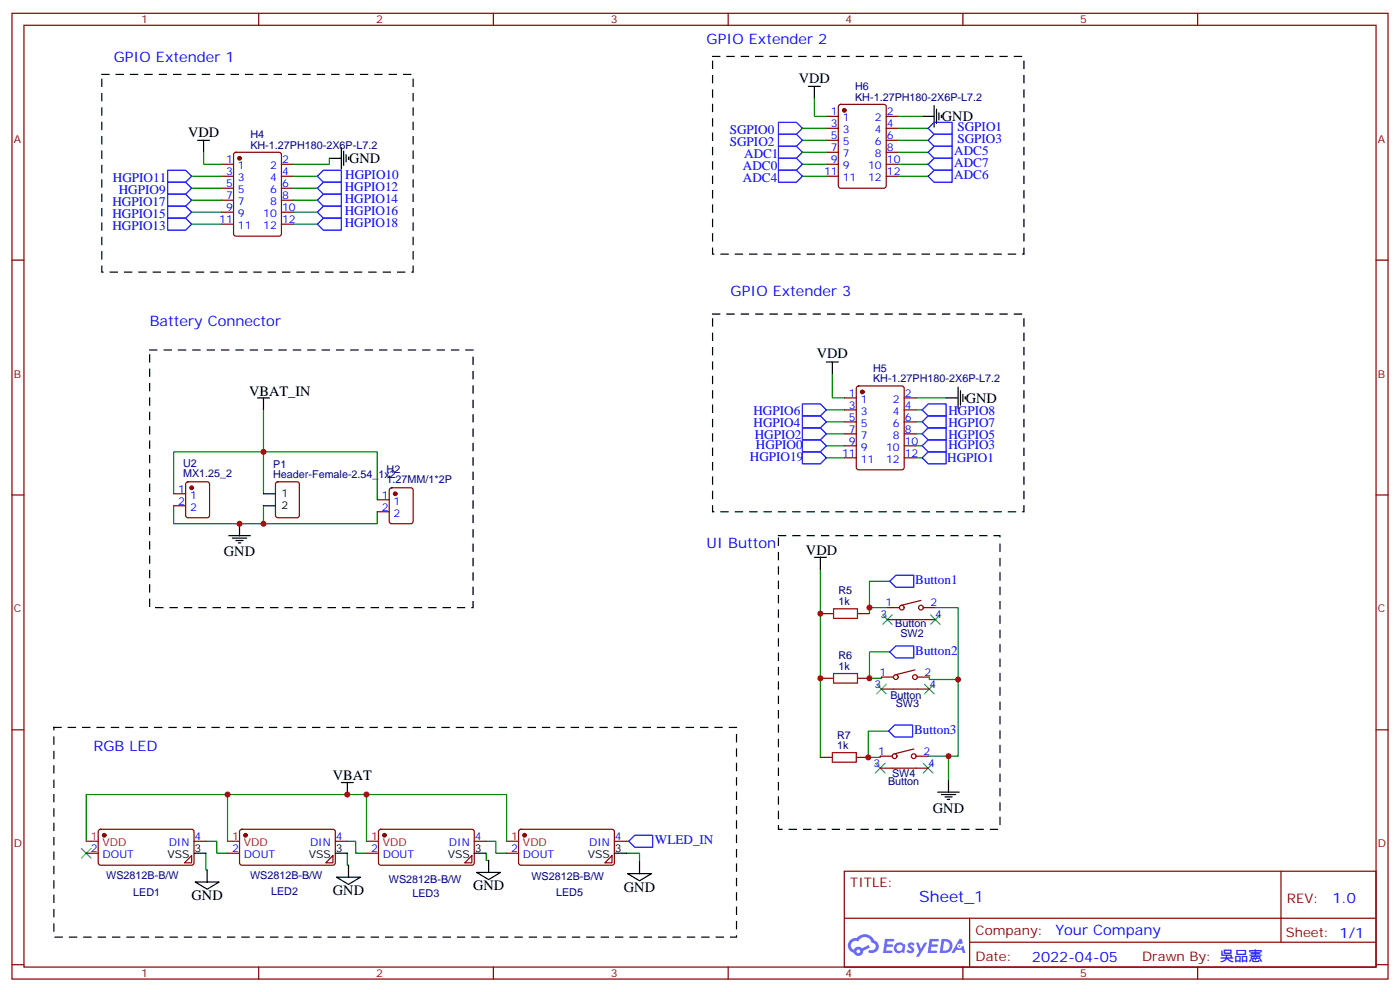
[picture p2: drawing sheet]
<svg xmlns="http://www.w3.org/2000/svg" width="412mm" height="292mm" viewBox="0 0 412 292" stroke-linecap="round" stroke-linejoin="round" font-family="sans-serif">
<g fill="none" stroke="#870000" stroke-width=".35">
<path d="M3.5 3.9h405.4v284.4h-405.4zM7.1 7.4h398.2v277.3h-398.2zM76.2 3.9v3.5M145.3 3.9v3.5M214.5 3.9v3.5M283.6 3.9v3.5M352.8 3.9v3.5M3.5 76.6h3.6M405.3 76.6h3.6M3.5 145.7h3.6M405.3 145.7h3.6M3.5 214.9h3.6"/>
<path d="M405.3 214.9h3.6M248.7 256.5h156.6v28.2h-156.6zM377.3 256.5v20.9M248.7 270.4h156.5M285.6 277.4h119.6M285.6 270.4v14.1M3.5 284h3.6M76.2 284.7v3.6M145.3 284.7v3.6M214.5 284.7v3.6M283.6 284.7v3.6M352.8 284.7v3.6"/>
<path d="M405.3 284h3.6"/>
</g>
<g fill="#5487ff">
<path d="M267.7 277.7a1.22 1.22 0 0 1 1.7 .2l-.4 .6a.47 .47 0 0 0-.3-.4 .47 .47 0 0 0-.5 .2l.1 .2a1.14 1.14 0 0 1 .8 1.8 1.14 1.14 0 0 1-1.9 0l-.2-.2 .5-.6 .7 .5a.29 .29 0 0 0 .3-.3 .29 .29 0 0 0-.2-.3 1.04 1.04 0 0 1-.6-1.7z"/>
<path d="M260.7 276.4h2.4l.3 .2-.2 .5-1.8 .1-.1 .8h1.5l.3 .4-.3 .4h-1.6l-.2 1.1h1.7l.2 .3-.2 .3-2.6 .1z"/>
<path d="M273.8 276.4h2.4l.3 .2-.1 .5-1.8 .1-.2 .8h1.6l.3 .4-.4 .4h-1.6l-.1 1.1h1.7l.2 .3-.2 .3-2.6 .1z"/>
<path d="M282.6 276.4h.7l.3 1.3-.6 .3a.69 .69 0 0 0-1 .3 .69 .69 0 0 0 .4 .9 .69 .69 0 0 0 .9-.6l.5-.2 .6 2.2h-.8l-.2-.9h-1.8l-.5 .9h-.8z"/>
<path d="M269.8 277.5h.8l.6 1.8 1.1-1.8h.9l-2.6 4.2h-.8l.9-1.5z"/>
<path d="M277.4 276.4l-.6 4.2h1.3a2.11 2.11 0 0 0 2.5-2.1 2.11 2.11 0 0 0-2.5-2.1zM278.1 277.2a1.39 1.39 0 0 1 1.7 1.4 1.39 1.39 0 0 1-1.8 1.3h-.3z"/>
<path d="M263.7 278.1a1.54 1.54 0 0 0-.1 2.1 1.54 1.54 0 0 0 2.2 .1l.6 .3 .3-2.3-.2-.3h-.4a1.49 1.49 0 0 0-2.4 .1zM264 279.1a.94 .94 0 0 1 1.8 0 .94 .94 0 0 1-1.8 0z"/>
<path d="M250.4 276.8a2.18 2.18 0 0 0 1.1 3.7 1.44 1.44 0 0 0 1.6 .9 1.44 1.44 0 0 0 1.2-1.4l2-1-.5-.8-1.9 1a1.47 1.47 0 0 0-2.4 .4 1.39 1.39 0 0 1-.7-1.9 1.39 1.39 0 0 1 2-.5 2.12 2.12 0 0 1 2.2-1.3 2.12 2.12 0 0 1 1.9 1.7 1.14 1.14 0 0 1 1.1 1.4 1.14 1.14 0 0 1-1.7 .7 .43 .43 0 0 0-.5 .4 .43 .43 0 0 0 .4 .5 1.98 1.98 0 0 0 2.5-1.2 1.98 1.98 0 0 0-1.2-2.6 3.1 3.1 0 0 0-5.3-.6l-.9 .1zM252.3 280.1a.55 .55 0 0 1 1.1 0 .55 .55 0 0 1-1.1 0z"/>
<circle cx="282.6" cy="278.5" r=".26"/>
</g>
<g fill="none" stroke="#000" stroke-width=".35">
<path d="M238.1 25.4h3.6M239.9 25.4v3.6M271.6 34.3h3.6M275.2 31.1v6.3M275.9 32.1v4.3M276.6 33.2v2.1M277.3 33.9v.7M58.2 41.3h3.5M60 41.3v3.5M97 46.6h3.5M100.5 43.4v6.4M101.2 44.5v4.2"/>
<path d="M102 45.5v2.2M102.7 46.2v.8M75.8 117.2h3.6M77.6 117.2v3.5M243.4 106.6h3.5M245.2 106.6v3.5M278.7 117.2h3.5M282.2 114v6.3M282.9 115v4.3M283.6 116.1v2.1M284.3 116.8v.7M67.4 157.7h6.3"/>
<path d="M68.4 158.4h4.3M69.5 159.1h2.1M70.2 159.8h.7M70.6 154.2v3.5M77.6 145.4h3.5M77.6 148.9h3.5M239.9 164.1h3.5M241.7 164.1v3.5M100.5 230.4h3.6M102.3 230.4v3.5M276.2 233.2h6.4M277.3 233.9h4.2"/>
<path d="M278.3 234.6h2.2M279 235.3h.8M279.4 229.7v3.5M57.1 251.2h3.6M57.5 259.7h7.1l-3.6 2.1zM61 256.2v3.5M98.8 251.2h3.5M99.1 258.3h7.1l-3.5 2.1zM102.7 254.7v3.6M139.7 251.2h3.5M140.4 256.9h7.1l-3.6 2.1zM143.9 253.3v3.6"/>
<path d="M181 251.2h3.5M184.9 257.2h7l-3.5 2.1zM188.4 253.7v3.5"/>
</g>
<g fill="none" stroke="#008700" stroke-width=".35">
<path d="M236.4 37.8h7M239.9 29v5.3h3.5M264.6 37.8h8.8M264.6 34.3h7M56.4 58.9h8.9M56.4 51.9h8.9M56.4 55.4h8.9M60 44.8v3.6h5.3M86.4 58.9h7.1M86.4 51.9h7.1M86.4 55.4h7.1M97 46.6v1.8h-10.6"/>
<path d="M236.4 51.9h7M236.4 48.4h7M236.4 41.3h7M236.4 44.8h7M264.6 51.9h8.8M264.6 48.4h8.8M264.6 41.3h8.8M264.6 44.8h8.8M56.4 66h8.9M56.4 62.5h8.9M86.4 66h7.1M86.4 62.5h7.1"/>
<path d="M245.2 110.1v7.1h3.5M269.9 117.2h8.8M77.6 120.7v12.3h33.5v14.1M243.4 120.7h5.3M243.4 124.2h5.3M243.4 127.7h5.3M243.4 134.8h5.3M243.4 131.3h5.3M269.9 120.7h1.7M269.9 124.2h1.7M269.9 127.7h1.7M269.9 134.8h1.7"/>
<path d="M269.9 131.3h1.7M51.2 148.9v5.3h26.4v-5.3M51.2 145.4v-12.4h26.4v12.4M111.1 150.7v3.5h-33.5M241.7 167.6v13.1h.3M256.1 178.9h5.3M262.1 171.1h-6v9.6M275.5 178.9h6.7v21.2h-8.4v-.7M241.7 199.7v23.3M241.7 180.7v19h.3M262.1 191.9h-6v7.8h3.5v-.3M261.8 215.2h-6v7.8h3.5v-.4"/>
<path d="M282.2 200.1v22.5h-2.8M67 233.9v13.8M107.9 233.9h41.3v13.8M273.4 222.6h6v7.1M25.4 247.7v-13.8h82.5v13.8M60.7 251.2v5h.3M60.7 247.7h3.2v3.5h3.1M102.3 251.2v3.5h.4M102.3 247.7h2.5v3.5h3.1M143.2 251.2v2.1h.7M143.2 247.7h2.8v3.5h3.2M184.5 251.2h3.9v2.5"/>
<path d="M184.5 247.7h.7"/>
</g>
<g fill="none" stroke="#870000" stroke-width=".35">
<path d="M243.4 34.3h3.5M243.4 37.8h3.5M247.2 30.9l.4-.2h12.7l.7 .5 .1 23.5-.5 .7h-13l-.6-.4-.1-23.6zM261.1 34.3h3.5M261.1 37.8h3.5M65.3 48.4h3.5M65.3 51.9h3.5M65.3 55.4h3.5M65.3 58.9h3.5M69 45l.5-.2h12.7l.6 .5 .1 23.5-.5 .7h-12.9l-.7-.4v-23.6zM82.9 48.4h3.5M82.9 51.9h3.5"/>
<path d="M82.9 55.4h3.5M82.9 58.9h3.5M243.4 48.4h3.5M243.4 51.9h3.5M243.4 41.3h3.5M243.4 44.8h3.5M261.1 48.4h3.5M261.1 51.9h3.5M261.1 41.3h3.5M261.1 44.8h3.5M65.3 66h3.5M65.3 62.5h3.5"/>
<path d="M82.9 66h3.5M82.9 62.5h3.5M248.7 117.2h3.5M252.5 113.8l.4-.2h12.7l.7 .5v23.5l-.4 .7h-13l-.6-.4-.1-23.6zM266.3 117.2h3.6M248.7 134.8h3.5M248.7 120.7h3.5M248.7 131.3h3.5M248.7 124.2h3.5M248.7 127.7h3.5M266.3 134.8h3.6M266.3 120.7h3.6"/>
<path d="M266.3 131.3h3.6M266.3 124.2h3.6M266.3 127.7h3.6M51.2 145.4h3.5M51.2 148.9h3.5M54.9 142.1l.5-.2h5.6l.7 .4v9.4l-.4 .7h-5.9l-.7-.4v-9.4zM81.4 142.1l.4-.2h5.7l.6 .4 .1 9.4-.5 .7h-5.9l-.6-.4-.1-9.4zM111.1 147.1h3.6M111.1 150.7h3.6M114.9 143.8l.5-.2h5.6l.7 .4v9.5l-.5 .6-5.8 .1-.7-.5v-9.4zM261.4 178.9h3.5M271.3 176.8l-5.7 1.4"/>
<path d="M272 178.9h3.5M242 199.7h3.5M242 180.7h3.5M252.6 199.7h3.5M252.6 180.7h3.5M259.6 199.4h3.6M261.4 182.4h14.1M269.5 197.2l-5.6 1.4M270.2 199.4h3.6M259.6 202.9h14.2M241.7 223h3.5M252.2 223h3.6"/>
<path d="M259.3 226.2h14.1M259.3 222.6h3.5M269.2 220.5l-5.7 1.4M269.9 222.6h3.5M25.4 251.2h3.5M29.2 244.4l.4-.2h27.1l.4 .7v9.4l-.7 .4h-27l-.5-.7v-9.1zM56.4 251.9v2.1h-2.1zM57.1 247.7h3.6M67 251.2h3.6M70.8 244.4l.5-.2h27l.5 .7-.1 9.4-.6 .4h-27.1l-.4-.7v-9.1zM98.1 251.9v2.1h-2.1zM98.8 247.7h3.5"/>
<path d="M107.9 251.2h3.6M111.7 244.4l.5-.2h27.1l.4 .7-.1 9.4-.6 .4h-27.1l-.4-.7v-9.1zM139 251.9v2.1h-2.1zM139.7 247.7h3.5M149.2 251.2h3.6M153 244.4l.5-.2h27l.5 .7-.1 9.4-.6 .4h-27.1l-.4-.7v-9.1zM180.3 251.9v2.1h-2.1zM181 247.7h3.5"/>
<circle cx="265.6" cy="178.9" r=".71"/>
<circle cx="271.3" cy="178.9" r=".71"/>
<circle cx="263.9" cy="199.4" r=".71"/>
<circle cx="269.5" cy="199.4" r=".71"/>
<circle cx="263.5" cy="222.6" r=".71"/>
<circle cx="269.2" cy="222.6" r=".71"/>
</g>
<g fill="#870000" stroke="#870000" stroke-width=".35">
<circle cx="56.4" cy="143.6" r=".53"/>
<circle cx="116.4" cy="145.4" r=".53"/>
<circle cx="154.5" cy="245.9" r=".53"/>
<circle cx="113.2" cy="245.9" r=".53"/>
<circle cx="30.7" cy="245.9" r=".53"/>
<circle cx="72.3" cy="245.9" r=".53"/>
<circle cx="70.6" cy="46.6" r=".53"/>
<circle cx="254" cy="115.4" r=".53"/>
<circle cx="248.7" cy="32.5" r=".53"/>
</g>
<g fill="none" stroke="#00f" stroke-width=".35">
<path d="M229.3 36h5.3l1.8 1.8-1.8 1.7h-5.3zM229.3 39.5h5.3l1.8 1.8-1.8 1.8h-5.3zM275.2 36h5.3v3.5h-5.3l-1.8-1.7zM49.4 50.1h5.3l1.7 1.8-1.7 1.8h-5.3zM49.4 53.7h5.3l1.7 1.7-1.7 1.8h-5.3zM49.4 57.2h5.3l1.7 1.7-1.7 1.8h-5.3zM93.5 51.9l1.7-1.8h5.3v3.6h-5.3zM93.5 55.4l1.7-1.7h5.3v3.5h-5.3zM93.5 58.9l1.7-1.7h5.3v3.5h-5.3zM229.3 43.1h5.3l1.8 1.7-1.8 1.8h-5.3zM229.3 50.1h5.3l1.8 1.8-1.8 1.8h-5.3zM229.3 46.6h5.3l1.8 1.8-1.8 1.7h-5.3z"/>
<path d="M273.4 51.9l1.8-1.8h5.3v3.6h-5.3zM273.4 41.3l1.8-1.8h5.3v3.6h-5.3zM275.2 46.6h5.3v3.5h-5.3l-1.8-1.7zM275.2 43.1h5.3v3.5h-5.3l-1.8-1.8zM49.4 60.7h5.3l1.7 1.8-1.7 1.7h-5.3zM49.4 64.2h5.3l1.7 1.8-1.7 1.8h-5.3zM93.5 62.5l1.7-1.8h5.3v3.5h-5.3zM93.5 66l1.7-1.8h5.3v3.6h-5.3zM236.4 118.9h5.3l1.7 1.8-1.7 1.7h-5.3zM236.4 133h5.3l1.7 1.8-1.7 1.8h-5.3zM236.4 129.5h5.3l1.7 1.8-1.7 1.7h-5.3zM236.4 122.4h5.3l1.7 1.8-1.7 1.8h-5.3z"/>
<path d="M236.4 126h5.3l1.7 1.7-1.7 1.8h-5.3zM271.6 134.8l1.8-1.8h5.3v3.6h-5.3zM271.6 120.7l1.8-1.8h5.3v3.5h-5.3zM271.6 127.7l1.8-1.7h5.3v3.5h-5.3zM271.6 131.3l1.8-1.8h5.3v3.5h-5.3zM273.4 122.4h5.3v3.6h-5.3l-1.8-1.8zM263.9 169.4h5.3v3.5h-5.3l-1.8-1.8zM262.1 191.9l1.8-1.7h5.3v3.5h-5.3zM261.8 215.2l1.7-1.7h5.3v3.5h-5.3zM185.2 247.7l1.8-1.8h5.3v3.5h-5.3z"/>
</g>
<g fill="none" stroke="#3c3" stroke-width=".35">
<path d="M260 181l2.8 2.8M262.8 181l-2.8 2.8M274.1 181l2.8 2.8M276.9 181l-2.8 2.8M258.2 201.5l2.9 2.8M261.1 201.5l-2.9 2.8M272.3 201.5l2.9 2.8M275.2 201.5l-2.9 2.8M257.9 224.8l2.8 2.8M260.7 224.8l-2.8 2.8M272 224.8l2.8 2.8M274.8 224.8l-2.8 2.8"/>
<path d="M24 249.8l2.8 2.8M26.8 249.8l-2.8 2.8"/>
</g>
<path d="M25.4 247.7h3.5M67 247.7h3.6M107.9 247.7h3.6M149.2 247.7h3.6" fill="none" stroke="#f00" stroke-width=".35"/>
<path d="M245.5 179.2h7.1v2.9h-7.1zM245.5 198.3h7.1v2.8h-7.1zM245.2 221.6h7v2.8h-7z" fill="none" stroke="#a10000" stroke-width=".35"/>
<path d="M209.9 16.6h91.7v58.2h-91.7v-58.2M30 21.9h91.7v58.2h-91.7v-58.2M209.9 92.5h91.7v58.2h-91.7v-58.2M44.1 103h95.2v75.9h-95.2v-75.9M229.3 157.7h65.3v86.5h-65.3v-86.5M15.9 214.2h201.1v61.7h-201.1v-61.7" fill="none" stroke="#000" stroke-width=".35" stroke-dasharray="2.1 2.1"/>
<g fill="#c00">
<circle cx="70.6" cy="154.2" r=".88"/>
<circle cx="77.6" cy="154.2" r=".88"/>
<circle cx="77.6" cy="133" r=".88"/>
<circle cx="108" cy="233.9" r=".88"/>
<circle cx="102.3" cy="233.9" r=".88"/>
<circle cx="67" cy="233.9" r=".88"/>
<circle cx="256.1" cy="199.7" r=".88"/>
<circle cx="255.8" cy="223" r=".88"/>
<circle cx="256.1" cy="178.9" r=".88"/>
<circle cx="241.7" cy="199.7" r=".88"/>
<circle cx="241.7" cy="180.7" r=".88"/>
<circle cx="279.4" cy="222.6" r=".88"/>
<circle cx="282.2" cy="200.1" r=".88"/>
</g>
<text font-size="4.6" fill="#00f" x="270.8" y="265.5">Sheet_1</text>
<g font-size="4.2" fill="#00f">
<text x="208.1" y="13.1">GPIO Extender 2</text>
<text x="33.5" y="18.4">GPIO Extender 1</text>
<text x="215.2" y="87.2">GPIO Extender 3</text>
<text x="44.1" y="96">Battery Connector</text>
<text x="208.1" y="161.3">UI Button</text>
<text x="27.5" y="221.2">RGB LED</text>
<text x="392.5" y="265.8">1.0</text>
<text x="310.9" y="275.3">Your Company</text>
<text x="304" y="283.1">2022-04-05</text>
</g>
<g font-size="4.2">
<text x="235.3" y="24.3">VDD</text>
<text x="277.5" y="35.7">GND</text>
<text x="55.4" y="40.2">VDD</text>
<text x="102.8" y="48">GND</text>
<text x="240.6" y="105.5">VDD</text>
<text x="73.4" y="116.5">VBAT_IN</text>
<text x="284.5" y="118.6">GND</text>
<text x="66" y="163.8">GND</text>
<text x="237.4" y="163.4">VDD</text>
<text x="98.1" y="229.7">VBAT</text>
<text x="274.8" y="239.3">GND</text>
<text x="98.1" y="263.6">GND</text>
<text x="139.3" y="262.1">GND</text>
<text x="183.8" y="262.5">GND</text>
<text x="56.4" y="265">GND</text>
</g>
<g font-size="3.9" fill="#00f">
<text x="215" y="39.4">SGPIO0</text>
<text x="282" y="38.7">SGPIO1</text>
<text x="215" y="42.9">SGPIO2</text>
<text x="219.2" y="46.4">ADC1</text>
<text x="281.1" y="45.8">ADC5</text>
<text x="282" y="42.2">SGPIO3</text>
<text x="33.2" y="53.6">HGPIO11</text>
<text x="101.7" y="52.8">HGPIO10</text>
<text x="218.9" y="50">ADC0</text>
<text x="218.9" y="53.5">ADC4</text>
<text x="281.1" y="52.8">ADC6</text>
<text x="281.1" y="49.3">ADC7</text>
<text x="35" y="57.1">HGPIO9</text>
<text x="101.6" y="56.3">HGPIO12</text>
<text x="101.6" y="59.8">HGPIO14</text>
<text x="33.1" y="64.2">HGPIO15</text>
<text x="33.1" y="60.7">HGPIO17</text>
<text x="101.6" y="63.4">HGPIO16</text>
<text x="33.1" y="67.7">HGPIO13</text>
<text x="101.6" y="66.9">HGPIO18</text>
<text x="222" y="122.3">HGPIO6</text>
<text x="222" y="125.8">HGPIO4</text>
<text x="279.4" y="122.3">HGPIO8</text>
<text x="279.4" y="125.8">HGPIO7</text>
<text x="222.3" y="129.4">HGPIO2</text>
<text x="279.4" y="129.4">HGPIO5</text>
<text x="220.9" y="135.7">HGPIO19</text>
<text x="222.7" y="132.2">HGPIO0</text>
<text x="279" y="136">HGPIO1</text>
<text x="279.4" y="132.2">HGPIO3</text>
<text x="269.6" y="172.1">Button1</text>
<text x="269.6" y="192.9">Button2</text>
<text x="269.3" y="216.2">Button3</text>
<text x="192.9" y="248.5">WLED_IN</text>
</g>
<g font-size="3.9" fill="#800">
<text x="250.5" y="261.1">TITLE:</text>
<text x="379.1" y="265.8">REV:</text>
<text x="287.4" y="275.3">Company:</text>
<text x="378.7" y="275.9">Sheet: 1/1</text>
<text x="287.4" y="283">Date:</text>
<text x="336.4" y="283.1">Drawn By: 吳品憲</text>
</g>
<g font-size="3.2" fill="#800">
<text x="41.6" y="6.9">1</text>
<text x="110.8" y="6.9">2</text>
<text x="179.9" y="6.9">3</text>
<text x="249.1" y="6.9">4</text>
<text x="318.2" y="6.9">5</text>
<text x="4.1" y="42">A</text>
<text x="405.9" y="42">A</text>
<text x="4.1" y="111.2">B</text>
<text x="405.9" y="111.2">B</text>
<text x="4.1" y="180.3">C</text>
<text x="405.9" y="180.3">C</text>
<text x="4.1" y="249.4">D</text>
<text x="405.9" y="249.4">D</text>
<text x="41.6" y="287.7">1</text>
<text x="110.8" y="287.7">2</text>
<text x="179.9" y="287.7">3</text>
<text x="249.1" y="287.7">4</text>
<text x="318.2" y="287.7">5</text>
</g>
<g font-size="3.2" fill="#000080">
<text x="251.9" y="29.6">KH-1.27PH180-2X6P-L7.2</text>
<text x="251.9" y="26.5">H6</text>
<text x="73.7" y="40.7">H4</text>
<text x="73.7" y="43.7">KH-1.27PH180-2X6P-L7.2</text>
<text x="257.2" y="112.5">KH-1.27PH180-2X6P-L7.2</text>
<text x="257.2" y="109.4">H5</text>
<text x="53.9" y="137.5">U2</text>
<text x="80.5" y="137.8">P1</text>
<text x="53.9" y="140.6">MX1.25_2</text>
<text x="80.5" y="140.8">Header-Female-2.54_1x2</text>
<text x="113.9" y="142.3">1.27MM/1*2P</text>
<text x="113.9" y="139.3">H2</text>
<text x="247" y="178.2">1k</text>
<text x="247" y="175">R5</text>
<text x="263.7" y="184.7">Button</text>
<text x="265.3" y="187.5">SW2</text>
<text x="247" y="197.2">1k</text>
<text x="247" y="194">R6</text>
<text x="262.3" y="205.8">Button</text>
<text x="263.8" y="208.3">SW3</text>
<text x="246.6" y="220.5">1k</text>
<text x="246.6" y="217.4">R7</text>
<text x="261.6" y="231.2">Button</text>
<text x="262.8" y="228.7">SW4</text>
<text x="31.3" y="258.8">WS2812B-B/W</text>
<text x="39.3" y="263.7">LED1</text>
<text x="73.6" y="258.8">WS2812B-B/W</text>
<text x="79.8" y="263.4">LED2</text>
<text x="114.6" y="259.8">WS2812B-B/W</text>
<text x="156.5" y="259.1">WS2812B-B/W</text>
<text x="163.8" y="263.7">LED5</text>
<text x="121.5" y="264.1">LED3</text>
</g>
<g font-size="3.2" fill="#00f">
<text x="244.8" y="33.9">1</text>
<text x="248.2" y="35.7">1</text>
<text x="257.7" y="35.7">2</text>
<text x="261.2" y="33.9">2</text>
<text x="244.8" y="37.4">3</text>
<text x="244.8" y="41">5</text>
<text x="248.2" y="39.2">3</text>
<text x="257.7" y="39.2">4</text>
<text x="261.2" y="41">6</text>
<text x="261.2" y="37.4">4</text>
<text x="244.8" y="44.5">7</text>
<text x="248.2" y="42.7">5</text>
<text x="248.2" y="46.2">7</text>
<text x="257.7" y="46.2">8</text>
<text x="257.7" y="42.7">6</text>
<text x="261.2" y="44.5">8</text>
<text x="66.6" y="48">1</text>
<text x="66.6" y="51.5">3</text>
<text x="70.1" y="49.8">1</text>
<text x="70.1" y="53.3">3</text>
<text x="79.6" y="53.3">4</text>
<text x="79.6" y="49.8">2</text>
<text x="83.1" y="51.5">4</text>
<text x="83.1" y="48">2</text>
<text x="242.7" y="51.5">11</text>
<text x="244.8" y="48">9</text>
<text x="248.2" y="49.8">9</text>
<text x="248.2" y="53.3">11</text>
<text x="255.7" y="53.3">12</text>
<text x="255.7" y="49.8">10</text>
<text x="261.2" y="51.5">12</text>
<text x="261.2" y="48">10</text>
<text x="66.6" y="55.1">5</text>
<text x="66.6" y="58.6">7</text>
<text x="70.1" y="56.8">5</text>
<text x="79.6" y="56.8">6</text>
<text x="83.1" y="58.6">8</text>
<text x="83.1" y="55.1">6</text>
<text x="64.6" y="65.7">11</text>
<text x="66.6" y="62.1">9</text>
<text x="70.1" y="60.4">7</text>
<text x="70.1" y="63.9">9</text>
<text x="77.6" y="63.9">10</text>
<text x="79.6" y="60.4">8</text>
<text x="83.1" y="65.7">12</text>
<text x="83.1" y="62.1">10</text>
<text x="70.1" y="67.4">11</text>
<text x="77.6" y="67.4">12</text>
<text x="250" y="116.8">1</text>
<text x="253.5" y="118.6">1</text>
<text x="263" y="118.6">2</text>
<text x="266.5" y="116.8">2</text>
<text x="250" y="120.3">3</text>
<text x="250" y="123.9">5</text>
<text x="253.5" y="122.1">3</text>
<text x="253.5" y="125.6">5</text>
<text x="263" y="125.6">6</text>
<text x="263" y="122.1">4</text>
<text x="266.5" y="123.9">6</text>
<text x="266.5" y="120.3">4</text>
<text x="250" y="127.4">7</text>
<text x="250" y="130.9">9</text>
<text x="253.5" y="129.2">7</text>
<text x="263" y="129.2">8</text>
<text x="266.5" y="130.9">10</text>
<text x="266.5" y="127.4">8</text>
<text x="248" y="134.4">11</text>
<text x="253.5" y="132.7">9</text>
<text x="253.5" y="136.2">11</text>
<text x="261" y="136.2">12</text>
<text x="261" y="132.7">10</text>
<text x="266.5" y="134.4">12</text>
<text x="52.5" y="145">1</text>
<text x="52.5" y="148.6">2</text>
<text x="56" y="146.8">1</text>
<text x="112.5" y="146.8">1</text>
<text x="116" y="148.6">1</text>
<text x="56" y="150.3">2</text>
<text x="112.5" y="150.3">2</text>
<text x="116" y="152.1">2</text>
<text x="260.8" y="178.5">1</text>
<text x="274.1" y="178.5">2</text>
<text x="259.4" y="182.1">3</text>
<text x="275.5" y="182.1">4</text>
<text x="257.6" y="202.5">3</text>
<text x="259" y="199">1</text>
<text x="272.3" y="199">2</text>
<text x="273.8" y="202.5">4</text>
<text x="257.3" y="225.8">3</text>
<text x="258.7" y="222.3">1</text>
<text x="272" y="222.3">2</text>
<text x="273.4" y="225.8">4</text>
<text x="26.7" y="250.9">2</text>
<text x="49.7" y="249.1">DIN</text>
<text x="57.3" y="247.3">4</text>
<text x="68.4" y="250.9">2</text>
<text x="91.3" y="249.1">DIN</text>
<text x="99" y="247.3">4</text>
<text x="109.3" y="250.9">2</text>
<text x="132.2" y="249.1">DIN</text>
<text x="139.9" y="247.3">4</text>
<text x="150.6" y="250.9">2</text>
<text x="173.5" y="249.1">DIN</text>
<text x="181.2" y="247.3">4</text>
<text x="30.2" y="252.6">DOUT</text>
<text x="71.9" y="252.6">DOUT</text>
<text x="112.8" y="252.6">DOUT</text>
<text x="154.1" y="252.6">DOUT</text>
</g>
<g font-size="3.2">
<text x="82.9" y="146.4">1</text>
<text x="82.9" y="150">2</text>
<text x="57.3" y="250.9">3</text>
<text x="99" y="250.9">3</text>
<text x="139.9" y="250.9">3</text>
<text x="181.2" y="250.9">3</text>
<text x="49.3" y="252.6">VSS</text>
<text x="91" y="252.6">VSS</text>
<text x="131.9" y="252.6">VSS</text>
<text x="173.2" y="252.6">VSS</text>
</g>
<g font-size="3.2" fill="#f00">
<text x="26.7" y="247.3">1</text>
<text x="30.2" y="249.1">VDD</text>
<text x="68.4" y="247.3">1</text>
<text x="71.9" y="249.1">VDD</text>
<text x="109.3" y="247.3">1</text>
<text x="112.8" y="249.1">VDD</text>
<text x="150.6" y="247.3">1</text>
<text x="154.1" y="249.1">VDD</text>
</g>
</svg>
